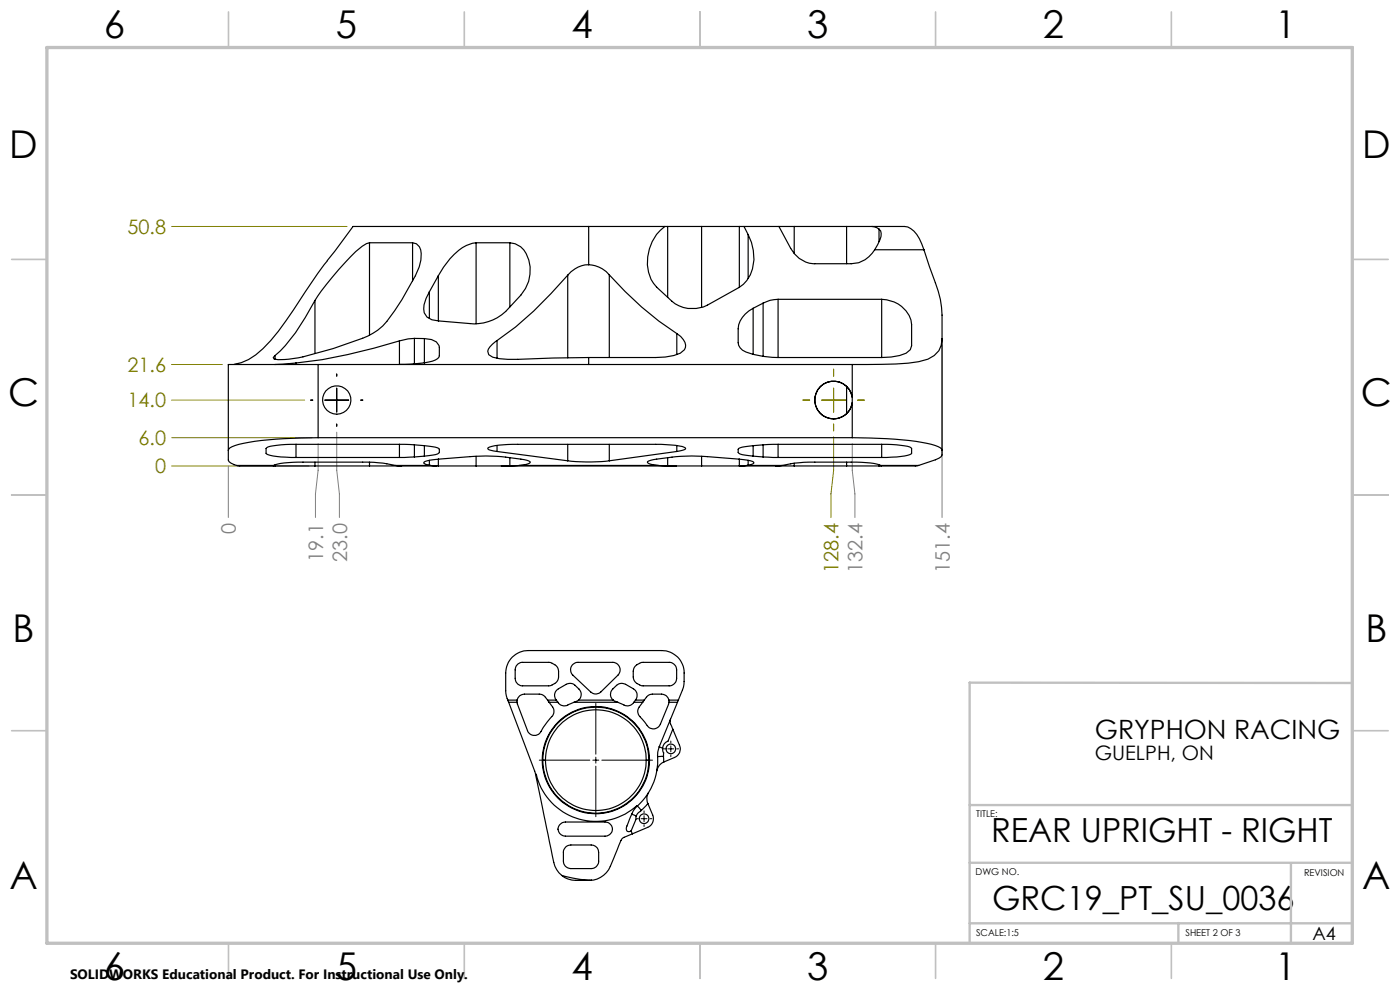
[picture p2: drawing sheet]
<svg xmlns="http://www.w3.org/2000/svg" width="297mm" height="210mm" viewBox="0 0 297 210" stroke-linecap="round" stroke-linejoin="round" font-family="sans-serif">
<g fill="none" stroke="#000" stroke-width=".21">
<path d="M71.4 79.3v.5M65.9 84.9h.5M68.9 84.9h5.1M71.4 82.3v5.1M71.4 89.9v.5M76.5 84.9h.5M126.4 149.2v10.8M140.7 158.8h.3M141.7 158.8h1.2M142.3 157.2v.4M142.3 158.2v1.3M143.6 158.8h.4"/>
<path d="M114.4 161.2h10.7M125.8 161.2h1.2M126.4 160.6v1.3M126.4 162.5v10.7M127.7 161.2h10.7M135 173.7h.4M136 173.7h1.3M136.6 172v.4M136.6 173v1.3M136.6 174.9v.4M137.9 173.7h.4M142.3 160.1v.4"/>
</g>
<path d="M36.4 48h37.2M36.4 77.3h10.8M176.8 78.3v1.5M36.4 84.9h28.2M36.4 98.8h29.1M36.4 92.8h29.8M170.3 84.9h1.5M174.3 84.9h5.1M176.8 82.3v5.1M176.8 89.9v1.5M176.8 92.7v7.1l-.5 5v5M181.9 84.9h1.5" fill="none" stroke="#808000" stroke-width=".21"/>
<path d="M199.8 73.2v36.6M48.4 98.9v10.9M67.5 94.1v5.7l-.6 5v5M71.4 91.7v8.1l.6 5v5M180.8 94.1v5.7l.6 5v5" fill="none" stroke="#808080" stroke-width=".21"/>
<g fill="none" stroke="#c0c0c0" stroke-width=".35">
<path d="M48.5 2.5v7.5M98.5 2.5v7.5M148.5 2.5v7.5M198.5 2.5v7.5M248.5 2.5v7.5M2.5 55h7.5M287 55h7.5M2.5 105h7.5M287 105h7.5M2.5 155h7.5M287 155h7.5M48.5 200v7.5"/>
<path d="M98.5 200v7.5M148.5 200v7.5M198.5 200v7.5M248.5 200v7.5"/>
</g>
<path d="M286.9 144.9l-81.2-.1v55.3M205.7 170.8h81.2M205.7 195.9h81.2M205.7 183h81.2M250 195.8v4.2M273.9 183.1v17" fill="none" stroke="#c0c0c0" stroke-width=".5"/>
<path d="M9.9 10.1h277v190h-277z" fill="none" stroke="#c0c0c0" stroke-width=".7"/>
<g fill="none" stroke="#000" stroke-width=".25">
<path d="M69.5 55.3a98.1 98.1 0 0 0-7.3 10.5 42.2 42.2 0 0 1-7.9 9.5l-1.6 1-1.5 .6-1.5 .4M78.4 51.5h9.1M78.4 51.5a8.8 8.8 0 0 0-4 3l-5.1 5.8-2.5 3.4M78.4 51.5v19.6M87.5 51.5a2.09 2.09 0 0 1 1.9 2.3l-.1 1.4-.4 1.4a51.5 51.5 0 0 1-7.7 12.5 13.2 13.2 0 0 1-4.3 2.6l-6.2 2.2-6.4 1.8-2.1 .4a12.7 12.7 0 0 1-4.1 .1l-.1-.4 .3-.4M87.5 51.5v8.1M93 58.5l-1.9 3.4M93 58.5v9.6M101 51.5h7.2M101 51.5a8.6 8.6 0 0 0-5.5 3.4l-1.4 1.8-1.1 1.8M101 51.5v17.2M108.2 51.5a4.4 4.4 0 0 1 4 3.7 8.1 8.1 0 0 1-1.7 7.4l-3.2 3.5a9.7 9.7 0 0 1-7.6 2.5l-8.1-.8a2.47 2.47 0 0 1-1.6-3.1l.4-1.4 .7-1.4"/>
<path d="M108.2 51.5v13.6M120.4 58.4a76.4 76.4 0 0 1-15 13.8M120.4 58.4v17.5M124.9 48h-50l-5.5 7.3M124.9 48v8.2M124.9 56.2a5.8 5.8 0 0 0-4.5 2.2M124.9 56.2a6 6 0 0 1 4.4 2.1M124.9 48h16.1M129.3 58.3a69.8 69.8 0 0 0 14.3 12.5M129.3 58.3v17.5M141 48a9.3 9.3 0 0 0-2.4 12.1 18.1 18.1 0 0 0 5.4 4.8 6.8 6.8 0 0 0 6.1-.2l6.7-3.7a7.4 7.4 0 0 0 3-7.9l-.4-1.7-.7-1.6M141 48h.6"/>
<path d="M141.6 48h7.2M141.6 48v15.1M148.8 48h8M148.8 48v17.2M156.8 48h8.4M156.8 48v12.9M157.8 48l.9 1.8M158.7 49.8v9.2M165.2 48l2.5 4.7a5.7 5.7 0 0 0 5.2 3.2h7.7a5.8 5.8 0 0 0 5-2.9M165.2 48h3.3M168.5 48h11.1M168.5 48v5.8"/>
<path d="M179.6 48h12.3a4.9 4.9 0 0 1 3.6 3.7l.5 1.3M179.6 48v7.9M185 48l1 .3 .5 .3M185.6 53h10.4M186.5 48.6a1.84 1.84 0 0 1 .2 2.2l-1.1 2.2M186.5 48.6v2.7M196 53l1.2 3.5a28.9 28.9 0 0 1 2.6 10.3v5.1M58.3 75.4v.8M62.8 77l-4.5 .3M62.8 77v.3M66.8 63.7a38.4 38.4 0 0 1-8.5 11.7M66.8 63.7v11.3"/>
<path d="M67.5 77.3h-19.1v20.3a2.39 2.39 0 0 0 1.8 1.1M67.5 77.3h113.3M67.5 77.3v15.5M84.7 72.3v5l3.2-.1M84.7 72.3a116.4 116.4 0 0 1-21.9 4.7M87.9 71.8l-1.3 .1-1.9 .4M87.9 71.8h2.1M87.9 71.8v5.4M90 71.8l1.5 .2 1.1 .5a3.2 3.2 0 0 1 .5 3.3 3.4 3.4 0 0 1-2.2 1l-.9 .2M90 77l-2.1 .2M90 71.8v5.2M91.1 61.9v5.6"/>
<path d="M105.4 72.2l-.3 .3a3.8 3.8 0 0 0-1.6 2l.2 .7 .8 .6 1.4 .3 1.8 .1 17.2-.4M105.4 72.2v3.8M124.9 75.8v1.5M143.6 70.8a3.3 3.3 0 0 1 1.8 2.9l-.2 .5-.9 .7-1.4 .5-1.8 .3-16.2 .1M143.6 70.8v4.4M159.8 65.4a5.5 5.5 0 0 0-3.2 5.9 2.68 2.68 0 0 0 1.7 3.4l1.5 .5M159.8 75.2l2.1 .4M159.8 65.4v9.8M161.9 75.6l3.2 .2M161.9 64.3l-2.1 1.1M161.9 64.3v11.3M165.1 63.5a6.4 6.4 0 0 0-3.2 .8"/>
<path d="M165.1 75.8h21.9M165.1 63.5h21.9M165.1 63.5v12.3M180.8 77.3v15.5M187 63.5a6.4 6.4 0 0 1 6.4 7.8v2l-.3 .9-.9 .7-1.3 .5-1.8 .3-2.1 .1M187 63.5v12.3M199.8 71.9a4.3 4.3 0 0 1-2.9 4.3 31.9 31.9 0 0 1-9.8 1.1h-6.3M199.8 71.9v24.6l-.1 .4-1.3 .6-3.5 1.2M50.2 98.7l8.1 .1M50.2 98.7h7.9M58.1 98.7a16.2 16.2 0 0 1 6.2-.7l15 .1 2 .1 2.6 .5M58.1 98.7l-.1 .1"/>
<path d="M58.3 98.8h8.5M58.3 98.6v.2M62.8 94.3a16.7 16.7 0 0 0-6.2 .7v1.3a16.7 16.7 0 0 0 6.2 .7M62.8 94.3h21.9M62.8 97h21.9M62.8 94.3v2.7M66.8 98.8h11.6M66.8 98v.8M67.5 92.8a70.4 70.4 0 0 0-17.6 1.7 1.67 1.67 0 0 0-1.5 1M67.5 92.8h113.3M78.4 98.8h6.8M78.4 98v.8"/>
<path d="M83.9 98.7l1.3 .1M83.9 98.7h7.5M84.7 94.3l3.2 .1M84.7 94.3v2.7M85.2 98.8h7.8M87.9 96.9l-3.2 .1M87.9 94.4l2.1 .1M87.9 94.4v2.5M90 94.5l1.7 .2a1.77 1.77 0 0 1 1.5 .6v.7a1.77 1.77 0 0 1-1.5 .5l-1.7 .3M90 96.8l-2.1 .1M90 94.5v2.3M91.1 98.7l-1-.3-.2-.2v-.1l.7-.4 1.5-.2 7.6-.6a43.4 43.4 0 0 1 10.8 .5l.7 .1a1.64 1.64 0 0 1 1.3 .6 2.21 2.21 0 0 1-1.6 .5l-.7 .1"/>
<path d="M91.1 98.7h.3M91.1 97.6v1.1M91.4 98.7l1.2 .1M93 98.8h8M93 97.4v1.4M101 98.8h47.8M101 96.8v2M105.4 95.8l-.7-.1a1.23 1.23 0 0 1-1.2-.6l.1-.1a16.6 16.6 0 0 1 6.2-.7h30.5l3.8 .3a1.33 1.33 0 0 1 1.4 .6l-.6 .3-1.3 .3M105.4 95.8l15 1.9M105.4 94.5v1.3M108.2 97.1v1.7l2-.1M110.2 98.7h29.5"/>
<path d="M120.4 97.7a39 39 0 0 0 8.9 0M120.4 94.3v3.4M129.3 94.3v3.4M141.6 97.1v1.7l-1.9-.1M143.6 95.8l-14.3 1.9M143.6 94.5v1.3M148.8 98.8h8M148.8 96.8v2M156.8 98.8h7.8M156.8 97.4v1.4M158.5 98.7l-1.3 .1M158.5 98.7h7.4"/>
<path d="M158.7 98.7l1-.3 .2-.3-.7-.4-1.5-.2-7.6-.6a43.4 43.4 0 0 0-10.8 .5l-.7 .1a1.43 1.43 0 0 0-1.3 .6 1.99 1.99 0 0 0 1.6 .5l.8 .1M158.7 98.7h-.2M158.7 97.6v1.1M159.8 94.5l-1.7 .2a1.77 1.77 0 0 0-1.5 .6v.7a1.77 1.77 0 0 0 1.5 .5l1.7 .3M159.8 96.8l2.1 .1M159.8 94.5v2.3M161.9 96.9l3.2 .1M161.9 94.4l-2.1 .1M161.9 94.4v2.5M164.6 98.8h3.9M165.1 94.3l-3.2 .1M165.1 94.3h21.9"/>
<path d="M165.1 97h21.9M165.1 94.3v2.7M165.9 98.7l2.6-.5 2-.1 10.1-.1a16.3 16.3 0 0 1 6.2 .7M165.9 98.7l-1.3 .1M168.5 98.8h11.1M168.5 98.3v.5M179.6 98.8h6.9M179.6 82v5.7M179.6 98v.8M180.8 92.8a70.4 70.4 0 0 1 17.6 1.7 1.67 1.67 0 0 1 1.4 1M186.5 98.6v.2M186.8 98.7h8.1"/>
<path d="M186.8 98.7l.1 .1M187 94.3a17.1 17.1 0 0 1 6.3 .7v1.3a17.1 17.1 0 0 1-6.3 .7M187 94.3v2.7M194.9 98.7l-8.4 .1M107.7 148.5l.2 .5M107.7 148.5l-.4-1.4v-4.3a4.8 4.8 0 0 1 4.7-4.8h28.4a4.7 4.7 0 0 1 4.7 4.8 9.1 9.1 0 0 1-1.2 5.7M107.7 148.5h2M107.9 149l5.7 15.3M107.9 149h1.8M109.7 149l2.2 6a1.63 1.63 0 0 0 1.6 1 1.63 1.63 0 0 0 1.5-1.3l.8-1.2a6.1 6.1 0 0 0 1.7-2.5v-.3a2.9 2.9 0 0 0-1-1.7M109.7 148.5a1.53 1.53 0 0 1 1.6-1.3l3.7 .1 .5 .4 .7 .8M109.7 148.5v.5"/>
<path d="M109.9 140.9l.7-.4h5.8a2.13 2.13 0 0 1 2.1 1.9 3.2 3.2 0 0 1-.2 2l-.6 .6-1.1 .5h-5.7a1.55 1.55 0 0 1-1.6-1.6v-2.1zM116.2 148.5l.3 .5M116.2 148.5h1.8M116.5 149h1.9M118 148.5l.4 .5M118 148.5a1.55 1.55 0 0 1 .5-2.4l1.9-1 .8-.1a2.69 2.69 0 0 1 1.6 1.1 1.58 1.58 0 0 1-.1 2.4M118.4 149a1.71 1.71 0 0 0 2.5 .3l.9-.3M121.4 141l1-.5h7.6a1.59 1.59 0 0 1 1.4 1 1.59 1.59 0 0 1-.3 1.7l-3.6 3.5a1.56 1.56 0 0 1-2.2 .1l-3.8-3.6a1.63 1.63 0 0 1-.1-2.2zM121.8 149h9.3M122.7 148.5l-.9 .5M122.7 148.5h7.4M130.1 148.5l1 .5"/>
<path d="M130.1 148.5a1.55 1.55 0 0 1-.1-2.4 2.62 2.62 0 0 1 1.9-1.2l.8 .3 1.7 .9a1.61 1.61 0 0 1 .4 2.4M131.1 149l.8 .3a1.71 1.71 0 0 0 2.6-.3M134.5 149h1.8M134.8 148.5l-.3 .5M134.8 148.5h1.9M134.9 141.2l1.3-.7h5.8a1.6 1.6 0 0 1 1.5 1.6v1.8a1.62 1.62 0 0 1-1.5 1.6h-5.5a2.13 2.13 0 0 1-2.2-1.9l.1-1.5zM136.3 149l-.7 1a1.81 1.81 0 0 0 .6 2.5l.4 .4a3.3 3.3 0 0 0 1.9 1.7l.8-.2 .6-.5 2-4.9M136.7 148.5l-.4 .5M136.7 148.5l.6-.8 .5-.4 2.5-.1a1.53 1.53 0 0 1 1.6 1.3M139.8 158.4l-.2 1-.1 1.1M139.8 158.4l.8 .3M140.6 158.7l.2 1v.7"/>
<path d="M141.9 148.5h2M141.9 148.5v.5M141.9 149h1.8M142.2 152.6a2.78 2.78 0 0 0 .5 2.1M142.7 154.7l-1 2.5a1.61 1.61 0 0 0-1.1 1.5M142.7 154.7l1.4 3.4a1.92 1.92 0 0 1-1 2.6l-2.3 1M143.7 149l-3.9 9.4M143.9 148.5l-.2 .5M113.6 164.3l.2-.1a13 13 0 0 0 21.3 6.7l.1 .1M113.6 164.3l3.3 15.7a10.4 10.4 0 0 0 1.7 5.1l.6 .6M115.1 161.2a11.3 11.3 0 0 1 11.3-11.2 11.3 11.3 0 0 1 11.3 11.2M115.1 161.2a11.3 11.3 0 0 0 11.3 11.3 11.3 11.3 0 0 0 11.3-11.3"/>
<path d="M115.1 161.2h.6M115.7 161.2a10.7 10.7 0 0 1 10.7-10.6 10.7 10.7 0 0 1 10.7 10.6M115.7 161.2a10.7 10.7 0 0 0 10.7 10.7 10.7 10.7 0 0 0 10.7-10.7M118.7 175a2.2 2.2 0 0 1 2.4-.6h5.3a5.3 5.3 0 0 1 2.8 .2 1.49 1.49 0 0 1 .7 1.7 1.49 1.49 0 0 1-1.6 1.1h-8.4a1.5 1.5 0 0 1-1.3-.8 1.5 1.5 0 0 1 .1-1.6zM120.1 179.6l1-.4h4.3a1.54 1.54 0 0 1 1.6 1.6v.9a2.08 2.08 0 0 1-.5 2.2l-.5 .2-.6 .1h-4.3a1.6 1.6 0 0 1-1.6-1.5v-1a2.08 2.08 0 0 1 .6-2.1zM133.9 176.3l.3 .6M134 172.7l-.7 1.8a1.75 1.75 0 0 0-.3 1.8l.3 .1 .6-.1M134 172.7l1 .4M134.2 176.9l-1.9 .8a2.05 2.05 0 0 0-1 1.6l-.7 1.8a10.3 10.3 0 0 1-2.5 4.6 4.3 4.3 0 0 1-2.6 1M135 173.1l-.1 .7-1 2.5M135.2 171l-.7 .8-.5 .9M135.2 171l.9 .9"/>
<path d="M136.1 171.9l-.8 .6-.3 .6M137.1 161.2h.6M137.4 170.5l-1.3 1.4M137.4 170.5l1.1 2.4a1.99 1.99 0 0 1-1.1 2.6l-3.2 1.4M137.6 168.1a2.59 2.59 0 0 0-.2 2.4M139.5 160.5a13.1 13.1 0 0 1-4.3 10.5M140.8 160.4l-1.3 .1M140.8 160.4v1.3M140.8 161.7l-.9 .6-.6 1.2M119.2 185.7a25.7 25.7 0 0 0 6.3 1M119.2 185.7a4.7 4.7 0 0 0 2.9 1.1l3.4-.1"/>
<circle cx="71.4" cy="84.9" r="3"/>
<circle cx="176.9" cy="84.9" r="4"/>
<circle cx="142.3" cy="158.8" r="1.02"/>
<circle cx="126.4" cy="161.2" r="11.4"/>
<circle cx="136.6" cy="173.7" r="1.02"/>
</g>
<g font-size="8.1">
<text x="22" y="8">6</text>
<text x="71.2" y="8">5</text>
<text x="121.2" y="8">4</text>
<text x="171.3" y="8">3</text>
<text x="221.3" y="8">2</text>
<text x="270.5" y="8">1</text>
<text x="2" y="33.6">D</text>
<text x="289" y="33.6">D</text>
<text x="1.7" y="86.1">C</text>
<text x="288.7" y="86.1">C</text>
<text x="2.7" y="136.1">B</text>
<text x="289.7" y="136.1">B</text>
<text x="2" y="188.6">A</text>
<text x="289" y="188.6">A</text>
<text x="22" y="208">6</text>
<text x="71.2" y="208">5</text>
<text x="121.2" y="208">4</text>
<text x="171.3" y="208">3</text>
<text x="221.3" y="208">2</text>
<text x="270.5" y="208">1</text>
</g>
<g font-size="7.1">
<text x="210.2" y="178.6">REAR UPRIGHT - RIGHT</text>
<text x="210.5" y="193">GRC19_PT_SU_0036</text>
</g>
<text font-size="5.6" x="232.3" y="156.7">GRYPHON RACING</text>
<g font-size="4.2" fill="#808000">
<text x="27.1" y="49.6">50.8</text>
<text x="27.1" y="78.9">21.6</text>
<text x="27.1" y="86.4">14.0</text>
<text x="29.4" y="94.4">6.0</text>
<text x="32.9" y="100.4">0</text>
<text x="177.9" y="121.5" transform="rotate(-90 177.9 121.5)">128.4</text>
</g>
<g font-size="4.2" fill="#808080">
<text x="50.1" y="113.3" transform="rotate(-90 50.1 113.3)">0</text>
<text x="68.5" y="119.1" transform="rotate(-90 68.5 119.1)">19.1</text>
<text x="73.6" y="119.1" transform="rotate(-90 73.6 119.1)">23.0</text>
<text x="183" y="121.5" transform="rotate(-90 183 121.5)">132.4</text>
<text x="201.5" y="121.5" transform="rotate(-90 201.5 121.5)">151.4</text>
</g>
<text font-size="4.2" x="232.3" y="161.2">GUELPH, ON</text>
<text font-size="3.9" x="278.4" y="199.3">A4</text>
<text font-size="2.9" x="14.9" y="207.6">SOLIDWORKS Educational Product. For Instructional Use Only.</text>
<g font-size="2">
<text x="207.1" y="173.3">TITLE:</text>
<text x="207" y="185.5">DWG NO.</text>
<text x="276.7" y="185.9">REVISION</text>
<text x="207.1" y="198.6">SCALE:1:5</text>
<text x="251.5" y="198.6">SHEET 2 OF 3</text>
</g>
</svg>
